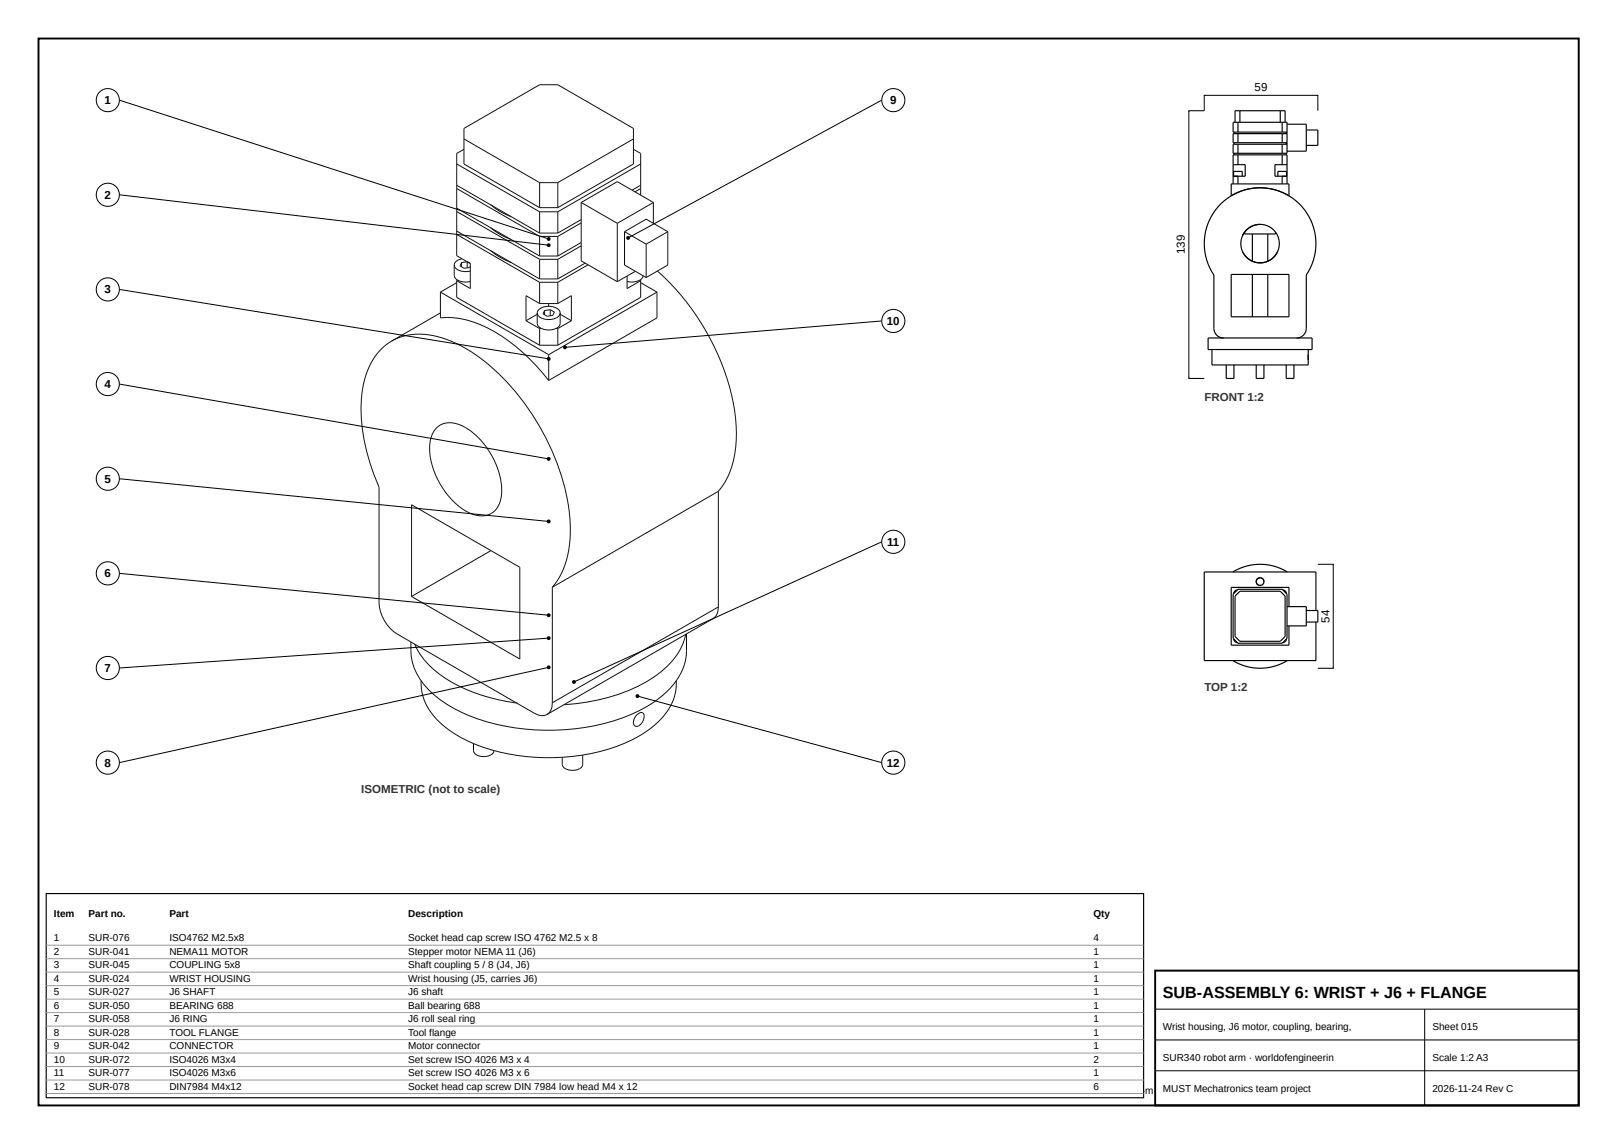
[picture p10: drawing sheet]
<svg xmlns="http://www.w3.org/2000/svg" width="420mm" height="297mm" viewBox="0 0 420 297" stroke-linecap="round" stroke-linejoin="round" font-family="sans-serif">
<path d="M10 10h400v277h-400zM300 252h110v35h-110z" fill="none" stroke="#000" stroke-width=".5"/>
<path d="M31 26l111.5 36M342.2 28.8v-4h-29.5v4h-4v69.4h4M342.2 146.5h4v27h-4M300 262h110M300 270h110M300 278h110M370 262v25" fill="none" stroke="#000" stroke-width=".26"/>
<g fill="none" stroke="#111" stroke-width=".26">
<path d="M120.5 38.8l-1.9 1v26.6l3.5 2v6.5l-3.5-2M120.5 36.1l19.6 11.3M164.5 38.8l1.9 1v10.9M164.5 36.1l-19.6 11.3M118.6 42.6l21.5 12.4M118.6 48.1l21.5 12.4M118.6 49l21.5 12.4M118.6 54l21.5 12.5M118.6 54.9l21.5 12.4M118.6 60l21.5 12.4M127.5 53.2a16.6 16.6 0 0 0 5.3 3.1M127.5 59.2a16.8 16.8 0 0 0 5.3 3"/>
<path d="M140.1 55h4.8M140.1 53.9l-19.6-11.3v-9.3l19.6-11.3h4.8l19.6 11.3v9.3l-19.6 11.3M140.1 53.9h4.8M140.1 47.4v6.5M140.1 55v5.5M140.1 47.4h4.8M144.9 47.4v6.5M144.9 55v5.5M150.9 57l-6 3.5M150.9 57.9l-6 3.5M150.9 52.6l9.4 5.4M150.9 52.6v15.1l9.4 5.4"/>
<path d="M150.9 52.6l9.4-5.4 9.4 5.4M160.3 58v15.1M166.4 42.6l-21.5 12.4M166.4 48.1l-2.3 1.3M166.4 49l-1.5 .8M169.7 52.6l-9.4 5.4M169.7 52.6v5.4M114.4 75.8v6.7a26 26 0 0 1 17.7 6 54 54 0 0 1 10.4 10.3M114.4 75.8l28.1 16.3M118 68.8v2.7a2.48 2.48 0 0 0 2.7 1.7l1.4-.1M118 68.8a2.49 2.49 0 0 0 2.7 1.7l1.4-.1M118.6 73.4l-4.2 2.4"/>
<path d="M118.6 72.6v4.6l21.5 12.4M118.6 60.9l21.5 12.4M119.9 68.2l-.4 .8 1 .7 1.5-.3 .1-.2M119.9 68.2l1.4-.2v1.5M119.9 68.2v1.1M120 67.2a1.99 1.99 0 0 0-2 1.6M127.5 65.1a16.8 16.8 0 0 0 5.3 3.1M140.1 60.5h4.8M140.1 61.4v5.1M140.1 67.3v5.1M140.1 73.3v5.5M140.1 61.4h4.8"/>
<path d="M140.1 66.5h4.8M140.1 67.3h4.8M140.1 72.4h4.8M140.1 73.3h4.8M140.1 78.8l-3.5-2v6.5M140.1 78.8h4.8M142.5 78.8v.7M144.9 61.4v5.1M144.9 67.3v5.1M144.9 73.3v5.5M144.9 78.8l3.5-2v6.5M150.9 63l-6 3.5"/>
<path d="M150.9 63.8l-6 3.5M152 68.3l-7.1 4.1M152.7 68.8l-7.8 4.5M162.2 60.2l5.6 3.2M162.2 60.2v8.6l5.6 3.2M162.2 60.2l5.6-3.3 5.6 3.3M162.9 71.7v3.2l3.5-2M165 70.4l-4.7 2.7M165 70.4v.1M166.4 73.4l4.2 2.4M166.4 72.6v4.6l-21.5 12.4M167 71.6v.3a3.1 3.1 0 0 1-3.3 1.3l-.8-.1"/>
<path d="M167.8 63.4v8.6M170.6 75.8v6.7l-28.1 16.3M170.6 75.8l-28.1 16.3M170.7 70.4a62.5 62.5 0 0 1 20.3 38.2 27.3 27.3 0 0 1-2.8 16.7l-1.6 2.3M173.4 60.2v8.6l-5.6 3.2M173.4 60.2l-5.6 3.2M101.7 88.5a16.7 16.7 0 0 0-7.5 12.2 45.9 45.9 0 0 0 4.2 25.8v30a10.3 10.3 0 0 0 4.7 8.1l35.6 20.6 1.8 .6 1.6-.3M101.7 88.5a17.2 17.2 0 0 1 15.5 .1 43.9 43.9 0 0 1 16.9 13.4 60.1 60.1 0 0 1 14 34 23.1 23.1 0 0 1-4.7 16.5M114.4 81.2l-12.7 7.3M136.6 83.3l3.5 2M139.5 81.2l.1 3.3a3.9 3.9 0 0 0 5.8-.2l.1-3.1M139.5 81.2l.1 .5a3.8 3.8 0 0 0 5.8-.1l.1-.4"/>
<path d="M139.5 81.2a2.64 2.64 0 0 1 3-1.7 2.64 2.64 0 0 1 3 1.7M139.5 81.6l-2.9 1.7M140.1 85.3v4.3M140.1 89.6h4.8M140.1 85.3h.5M141.4 80.6v1.1M142.5 92.1v6.7M142.9 80.4l1.1 .6-.4 .9-1.5 .2-1.1-.6 .4-.9M142.9 80.4l-1.5 .2M142.9 80.4v1.6M144.4 85.3h.5M144.9 85.3v4.3"/>
<path d="M145.5 81.6l2.9 1.7M148.4 83.3l-3.5 2M113.1 111.3a5.5 5.5 0 0 1 6.9-.8 20.1 20.1 0 0 1 10.2 18 5.3 5.3 0 0 1-7.4 5 19.6 19.6 0 0 1-10.8-13.7 10 10 0 0 1 1.1-8.5zM106.9 131l28.1 16.3v23.8l-28.1-16.2zM186.6 127.6l-43.2 24.9M186.6 127.6v30M127.5 142.9l-20.6 12M143.4 152.5v30M186.6 157.6l-.4 1.8-1 1.2-43.1 24.9M186.6 157.6l-43.2 24.9M107.7 167.2a22.3 22.3 0 0 0 11.3 10.8 48.1 48.1 0 0 0 15.2 4.5M109.4 176.7a13.8 13.8 0 0 0 5.5 11.5 39.5 39.5 0 0 0 21.9 8.2 49.1 49.1 0 0 0 30.3-6 17.3 17.3 0 0 0 8.4-10.9l.1-2.8"/>
<path d="M178.1 164.7a17.7 17.7 0 0 1-8.3 11.1 46.9 46.9 0 0 1-23.4 7.2M178.3 164.6a23.2 23.2 0 0 1-.4 7.4 19.1 19.1 0 0 1-8.9 10.8 51.7 51.7 0 0 1-30 6.7 47.6 47.6 0 0 1-24.7-7.9 16.5 16.5 0 0 1-7.6-12.7v-2.2M123 193v1.9a2.08 2.08 0 0 0 2.4 1.5 2.43 2.43 0 0 0 2.9-1.5M128.3 194.9h.1M143.4 182.5l-.3 1.8-1 1.2M151.3 196v2.8a3.3 3.3 0 0 1-5.3-.1v-2.1M165.4 185.5l1.1-.5a.98 .98 0 0 1 .7 1.5 2.35 2.35 0 0 1-2.1 2.1 1.33 1.33 0 0 1-.4-2.1z"/>
</g>
<g fill="none" stroke="#000" stroke-width=".3">
<path d="M320.5 34.3v.4M320.5 37.1v.4M320.5 39.8v.4M320.7 31.8v-3h13v3M321.5 31.8v2.5M321.5 34.7v2.4M321.5 37.5v2.3M322 28.8v3M332.5 28.8v3M333 31.8v2.5M333 34.7v2.4M333 37.5v2.3"/>
<path d="M334 34.3v.4M334 37.1v.4M334 39.8v.4M334.2 32.3h5v7h-5M334.2 34.3h-14v-2.5h14v8h-14v-2.3h14M334.2 34.7h-14v2.4h14M339.2 33.8h3v4h-3M319.7 47.8h15v3a14.5 14.5 0 0 0-15 0zM320.2 47.8v-7.6h14v7.6M320.2 42.8h3.2v3h-3.2M321.5 40.2v2.6M322.6 45.8v-1.3h-2.2v1.3h1.1v2"/>
<path d="M327.2 58.3a5 5 0 0 0-4.5 2.8l.5-.8v.5h8v-.5M331.9 45.8v-1.3h2.2v1.3h-1.1v2M333 40.2v2.6M334.2 42.8h-3.1v3h3.1M319.7 71.2h15v11h-15zM322.7 65.4a5 5 0 0 0 4.5 2.9 5 5 0 0 0 4.5-2.9M325.2 60.8v7M325.2 71.2v11M329.2 60.8v7M329.2 71.2v11M313.7 87.7h27v3h-27zM314.7 90.7v4h25v-4"/>
<path d="M317.7 87.7a2.49 2.49 0 0 1-2.5-2.5v-13.8a14.5 14.5 0 0 1 12-22.6 14.5 14.5 0 0 1 12 22.6v13.8a2.5 2.5 0 0 1-2.5 2.5M318.5 94.7v3.5h2v-3.5M326.2 94.7v3.5h2v-3.5M334 94.7v3.5h2v-3.5M320.2 148.5a13.5 13.5 0 0 1 14.1 0M320.2 154.3l1.3-1.3h11.5l1.2 1.3v11.4l-1.2 1.3h-11.5l-1.3-1.3zM320.7 154.8l1.3-1.3h10.5l1.2 1.3v10.4l-1.2 1.3h-10.5l-1.3-1.3zM321.4 153.1l-.7 .3-.3 .7M326.3 150.9h-.1M326.3 150.7h.1M326.3 150.6h.1M326.5 150.4h-.1"/>
<path d="M326.6 150.2l-.1 .1M326.8 151.9h.1M326.9 150.1h-.1M326.9 151.9l.1 .1M327.1 150h.1a1 1 0 0 0-.9 .8 1 1 0 0 0 .5 1.1M327.1 152h.1M327.2 152h.1M327.3 150h.1M327.4 150h.1M327.5 152h-.3M327.5 150h.1M327.5 150l.1 .1"/>
<path d="M327.7 150.1l.2 .2M327.8 151.9h.1M327.8 150.1v.1M327.8 150.2h.1M328 150.3l.2 .7M328 151.7l-.2 .1M328 150.3h.1M328.2 151.4l-.1 .1M328.2 151.3v.1M333.1 153.1l.7 .3 .3 .7M334.2 157.5h5v5h-5M334.7 157.5v-5h-15v15h15v-5"/>
<path d="M339.2 158.5h3v3h-3M341.7 158.5v-10h-29v23h29v-10M320.2 171.5a13.5 13.5 0 0 0 14.1 0M320.4 165.9l.3 .6 .7 .4M334.1 165.9l-.3 .6-.7 .4"/>
<circle cx="327.2" cy="63.2" r="5"/>
<circle cx="327.2" cy="151" r="1"/>
</g>
<g fill="#000">
<path d="M308.7 28.5l.2 .5h-.3zM312.5 24.8l.5-.2v.3zM342 24.6l.5 .2-.5 .1zM308.6 98h.3l-.2 .5zM346.2 146.2l.2 .6h-.3zM346.1 173.2h.3l-.2 .6z"/>
<circle cx="142.5" cy="62" r=".5"/>
</g>
<circle cx="28" cy="26" r="3" fill="#fff"/>
<g fill="none" stroke="#000" stroke-width=".26">
<path d="M31 50.6l111.5 13.1"/>
<circle cx="28" cy="26" r="3"/>
</g>
<circle cx="142.5" cy="63.7" r=".5" fill="#000"/>
<circle cx="28" cy="50.6" r="3" fill="#fff"/>
<g fill="none" stroke="#000" stroke-width=".26">
<path d="M31 75.1l111.5 18.1"/>
<circle cx="28" cy="50.6" r="3"/>
</g>
<circle cx="142.5" cy="93.2" r=".5" fill="#000"/>
<circle cx="28" cy="75.1" r="3" fill="#fff"/>
<g fill="none" stroke="#000" stroke-width=".26">
<path d="M31 99.7l111.5 19.4"/>
<circle cx="28" cy="75.1" r="3"/>
</g>
<circle cx="142.5" cy="119.1" r=".5" fill="#000"/>
<circle cx="28" cy="99.7" r="3" fill="#fff"/>
<g fill="none" stroke="#000" stroke-width=".26">
<path d="M31 124.3l111.5 11.1"/>
<circle cx="28" cy="99.7" r="3"/>
</g>
<circle cx="142.5" cy="135.4" r=".5" fill="#000"/>
<circle cx="28" cy="124.3" r="3" fill="#fff"/>
<g fill="none" stroke="#000" stroke-width=".26">
<path d="M31 148.9l111.5 10.8"/>
<circle cx="28" cy="124.3" r="3"/>
</g>
<circle cx="142.5" cy="159.7" r=".5" fill="#000"/>
<circle cx="28" cy="148.9" r="3" fill="#fff"/>
<g fill="none" stroke="#000" stroke-width=".26">
<path d="M142.5 165.7l-111.5 7.7"/>
<circle cx="28" cy="148.9" r="3"/>
</g>
<circle cx="142.5" cy="165.7" r=".5" fill="#000"/>
<circle cx="28" cy="173.4" r="3" fill="#fff"/>
<g fill="none" stroke="#000" stroke-width=".26">
<path d="M142.5 173.3l-111.5 24.7"/>
<circle cx="28" cy="173.4" r="3"/>
</g>
<circle cx="142.5" cy="173.3" r=".5" fill="#000"/>
<circle cx="28" cy="198" r="3" fill="#fff"/>
<g fill="none" stroke="#000" stroke-width=".26">
<path d="M229 26l-65.9 35.8"/>
<circle cx="28" cy="198" r="3"/>
</g>
<circle cx="163.1" cy="61.8" r=".5" fill="#000"/>
<circle cx="232" cy="26" r="3" fill="#fff"/>
<g fill="none" stroke="#000" stroke-width=".26">
<path d="M229 83.3l-82.3 6.9"/>
<circle cx="232" cy="26" r="3"/>
</g>
<circle cx="146.7" cy="90.2" r=".5" fill="#000"/>
<circle cx="232" cy="83.3" r="3" fill="#fff"/>
<g fill="none" stroke="#000" stroke-width=".26">
<path d="M229 140.7l-79.9 36.3"/>
<circle cx="232" cy="83.3" r="3"/>
</g>
<circle cx="149.1" cy="177" r=".5" fill="#000"/>
<circle cx="232" cy="140.7" r="3" fill="#fff"/>
<g fill="none" stroke="#000" stroke-width=".26">
<path d="M165.5 180.7l63.5 17.3"/>
<circle cx="232" cy="140.7" r="3"/>
</g>
<circle cx="165.5" cy="180.7" r=".5" fill="#000"/>
<circle cx="232" cy="198" r="3" fill="#fff"/>
<circle cx="232" cy="198" r="3" fill="none" stroke="#000" stroke-width=".26"/>
<path d="M12 232h285v53h-285z" fill="#fff"/>
<path d="M12 232h285v53h-285z" fill="none" stroke="#000" stroke-width=".3"/>
<path d="M12 245.4h285M12 248.9h285M12 252.4h285M12 255.9h285M12 259.4h285M12 262.9h285M12 266.4h285M12 269.9h285M12 273.4h285M12 276.9h285M12 280.4h285M12 283.9h285" fill="none" stroke="#999" stroke-width=".26"/>
<text font-size="4.2" x="302" y="259">SUB-ASSEMBLY 6: WRIST + J6 + FLANGE</text>
<g font-size="3">
<text x="325.8" y="23.7">59</text>
<text x="27.2" y="27.1">1</text>
<text x="231.2" y="27.1">9</text>
<text x="27.2" y="51.6">2</text>
<text x="307.7" y="66" transform="rotate(-90 307.7 66)">139</text>
<text x="27.2" y="76.2">3</text>
<text x="230.3" y="84.4">10</text>
<text x="27.2" y="100.8">4</text>
<text x="27.2" y="125.3">5</text>
<text x="230.4" y="141.7">11</text>
<text x="27.2" y="149.9">6</text>
<text x="345.2" y="161.7" transform="rotate(-90 345.2 161.7)">54</text>
<text x="27.2" y="174.5">7</text>
<text x="27.2" y="199">8</text>
<text x="230.3" y="199">12</text>
</g>
<g font-size="3" fill="#333">
<text x="312.8" y="104.2">FRONT 1:2</text>
<text x="312.8" y="179.5">TOP 1:2</text>
<text x="93.8" y="206">ISOMETRIC (not to scale)</text>
</g>
<g font-size="2.6">
<text x="14" y="238">Item</text>
<text x="23" y="238">Part no.</text>
<text x="44" y="238">Part</text>
<text x="106" y="238">Description</text>
<text x="284" y="238">Qty</text>
<text x="14" y="244.4">1</text>
<text x="23" y="244.4">SUR-076</text>
<text x="44" y="244.4">ISO4762 M2.5x8</text>
<text x="106" y="244.4">Socket head cap screw ISO 4762 M2.5 x 8</text>
<text x="284" y="244.4">4</text>
<text x="14" y="247.9">2</text>
<text x="14" y="251.4">3</text>
<text x="23" y="247.9">SUR-041</text>
<text x="23" y="251.4">SUR-045</text>
<text x="44" y="247.9">NEMA11 MOTOR</text>
<text x="44" y="251.4">COUPLING 5x8</text>
<text x="106" y="247.9">Stepper motor NEMA 11 (J6)</text>
<text x="106" y="251.4">Shaft coupling 5 / 8 (J4, J6)</text>
<text x="284" y="247.9">1</text>
<text x="284" y="251.4">1</text>
<text x="14" y="254.9">4</text>
<text x="23" y="254.9">SUR-024</text>
<text x="44" y="254.9">WRIST HOUSING</text>
<text x="106" y="254.9">Wrist housing (J5, carries J6)</text>
<text x="284" y="254.9">1</text>
<text x="14" y="258.4">5</text>
<text x="14" y="261.9">6</text>
<text x="23" y="258.4">SUR-027</text>
<text x="23" y="261.9">SUR-050</text>
<text x="44" y="258.4">J6 SHAFT</text>
<text x="44" y="261.9">BEARING 688</text>
<text x="106" y="258.4">J6 shaft</text>
<text x="106" y="261.9">Ball bearing 688</text>
<text x="284" y="258.4">1</text>
<text x="284" y="261.9">1</text>
<text x="14" y="265.4">7</text>
<text x="14" y="268.9">8</text>
<text x="23" y="265.4">SUR-058</text>
<text x="23" y="268.9">SUR-028</text>
<text x="44" y="265.4">J6 RING</text>
<text x="44" y="268.9">TOOL FLANGE</text>
<text x="106" y="265.4">J6 roll seal ring</text>
<text x="106" y="268.9">Tool flange</text>
<text x="284" y="265.4">1</text>
<text x="284" y="268.9">1</text>
<text x="302" y="267.5">Wrist housing, J6 motor, coupling, bearing,</text>
<text x="372" y="267.5">Sheet 015</text>
<text x="14" y="272.4">9</text>
<text x="14" y="275.9">10</text>
<text x="23" y="272.4">SUR-042</text>
<text x="23" y="275.9">SUR-072</text>
<text x="44" y="272.4">CONNECTOR</text>
<text x="44" y="275.9">ISO4026 M3x4</text>
<text x="106" y="272.4">Motor connector</text>
<text x="106" y="275.9">Set screw ISO 4026 M3 x 4</text>
<text x="284" y="272.4">1</text>
<text x="284" y="275.9">2</text>
<text x="302" y="275.5">SUR340 robot arm · worldofengineerin</text>
<text x="372" y="275.5">Scale 1:2 A3</text>
<text x="14" y="279.4">11</text>
<text x="23" y="279.4">SUR-077</text>
<text x="44" y="279.4">ISO4026 M3x6</text>
<text x="106" y="279.4">Set screw ISO 4026 M3 x 6</text>
<text x="284" y="279.4">1</text>
<text x="14" y="282.9">12</text>
<text x="23" y="282.9">SUR-078</text>
<text x="44" y="282.9">DIN7984 M4x12</text>
<text x="106" y="282.9">Socket head cap screw DIN 7984 low head M4 x 12</text>
<text x="230" y="284">Units mm · First-angle projection (ISO 128-30) · ISO 2768-</text>
<text x="284" y="282.9">6</text>
<text x="297.4" y="284">m</text>
<text x="302" y="283.5">MUST Mechatronics team project</text>
<text x="372" y="283.5">2026-11-24 Rev C</text>
</g>
</svg>
